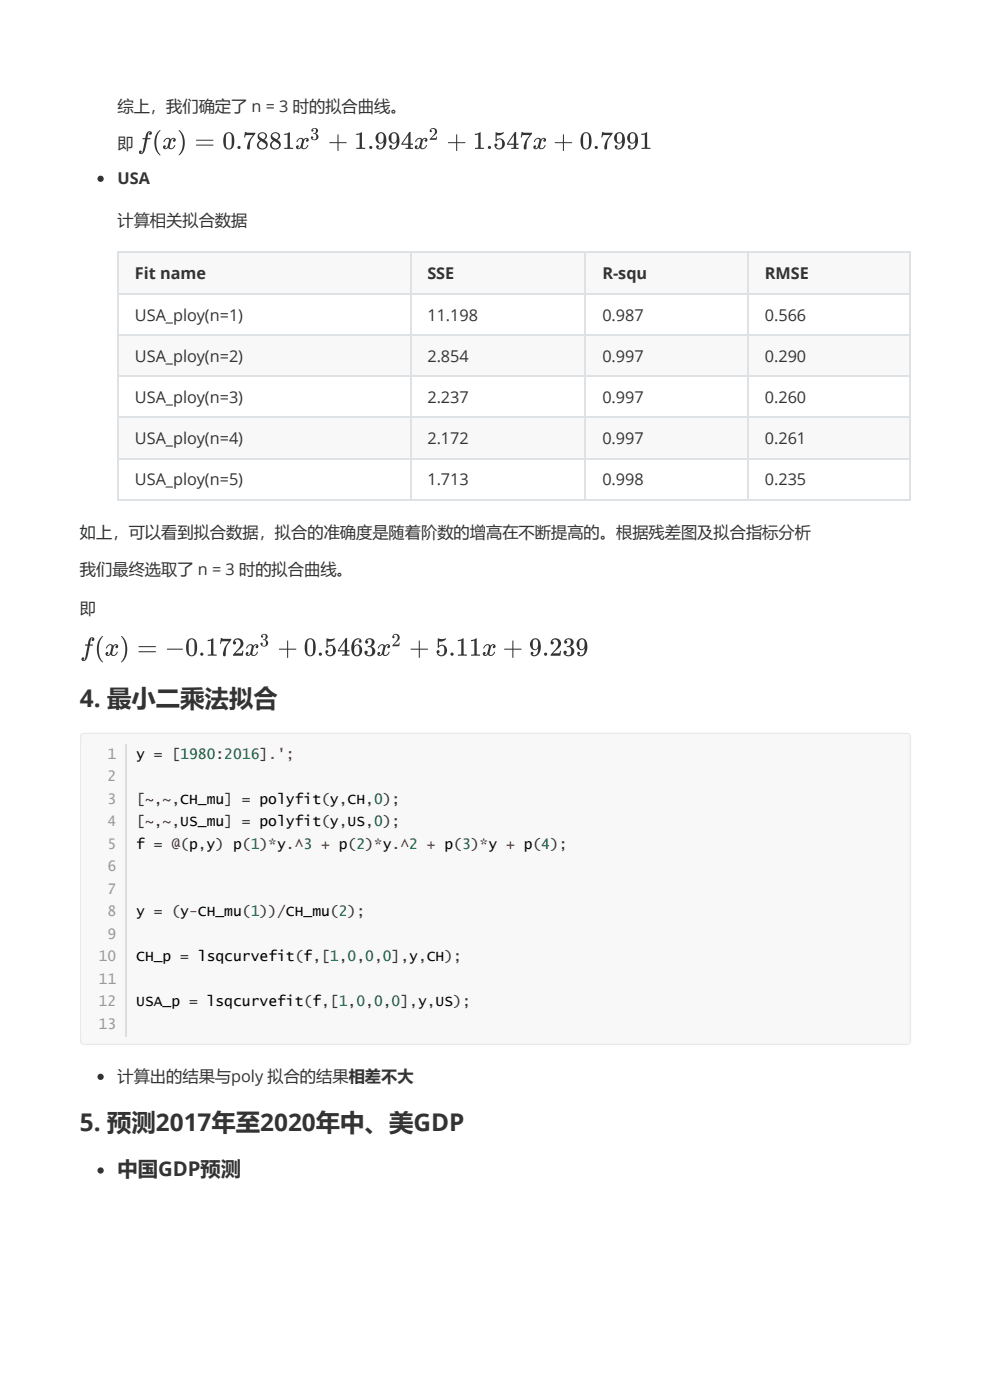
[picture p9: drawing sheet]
<svg xmlns="http://www.w3.org/2000/svg" width="210mm" height="297mm" viewBox="0 0 210 297" stroke-linecap="round" stroke-linejoin="round" font-family="sans-serif">
<g fill="#333">
<path d="M31.2 28a.51 .51 0 0 1 .6-.2 .51 .51 0 0 1 .3 .6l-.2 .1h-.3l.1-.5a.54 .54 0 0 0-.4 .8l-.1 .5h.7l-.1 .2h-.6a5.1 5.1 0 0 1-1 3.1 .4 .4 0 0 1-.7-.1 .4 .4 0 0 1 .5-.5v.2l-.2 .3 .4-.3 .5-2.7h-.5v-.2a.47 .47 0 0 0 .6-.1 .47 .47 0 0 0 .1-.5z"/>
<path d="M33.5 27.9l.5-.3a4.4 4.4 0 0 0 0 5.3 3.4 3.4 0 0 1-1.1-4.1z"/>
<path d="M34.9 29.5l.7-.3 .6 .3a.51 .51 0 0 1 .7-.3 .51 .51 0 0 1 .1 .8h-.2l-.2-.2 .3-.3h-.4a2.78 2.78 0 0 0-.5 1.9 1.08 1.08 0 0 0 1-.6h.1a.87 .87 0 0 1-.6 .7 .87 .87 0 0 1-.9-.2 .5 .5 0 0 1-.7 .3 .5 .5 0 0 1-.2-.8l.4 .1v.1l-.2 .4a.47 .47 0 0 0 .5-.1 .47 .47 0 0 0 .1-.5l.1-.4a.68 .68 0 0 0-.1-1l-.4 .2-.3 .5h-.1z"/>
<path d="M37.8 27.6a3.4 3.4 0 0 1 1 4.2l-.4 .7-.6 .4a4.4 4.4 0 0 0 0-5.3z"/>
<path d="M51.9 28l.6 .1h1.6l-.4 .7a3.4 3.4 0 0 0-.8 2.8 .3 .3 0 0 1-.4 .1 .3 .3 0 0 1-.2-.3 4.3 4.3 0 0 1 1.3-2.8h-1.3a.4 .4 0 0 0-.4 .5h-.2z"/>
<path d="M60.2 28.4l1.2-.4v3.2l.7 .1v.3h-1.9v-.3l.7-.1v-2.7l-.7 .1z"/>
<path d="M63.1 29.5l.6-.3 .6 .3a.51 .51 0 0 1 .8-.3 .51 .51 0 0 1 .1 .8h-.3l-.1-.2 .3-.3h-.5a2.78 2.78 0 0 0-.4 1.9 1.08 1.08 0 0 0 1-.6h.1a.87 .87 0 0 1-.6 .7 .87 .87 0 0 1-.9-.2 .5 .5 0 0 1-.8 .3 .5 .5 0 0 1-.1-.8l.3 .1 .1 .1-.3 .4a.47 .47 0 0 0 .6-.1 .47 .47 0 0 0 .1-.5l.1-.4a.68 .68 0 0 0-.1-1l-.4 .2-.3 .5h-.2z"/>
<path d="M66.1 27.3a.66 .66 0 0 1 1.1 0 .66 .66 0 0 1-.4 1 .74 .74 0 0 1 .7 1 .74 .74 0 0 1-1.1 .4 .43 .43 0 0 1-.5-.3 .43 .43 0 0 1 .2-.5 .24 .24 0 0 1 .2 .2 .24 .24 0 0 1-.2 .3 .56 .56 0 0 0 .9-.2 .56 .56 0 0 0-.5-.8l-.2-.1a.5 .5 0 0 0 .6-.4 .5 .5 0 0 0-.4-.6l-.3 .1a.23 .23 0 0 1 .2 .3 .23 .23 0 0 1-.2 .2 .23 .23 0 0 1-.3-.2z"/>
<path d="M69.8 30.2l1.7-.1 .1-1.6 .1 1.6 1.7 .1-1.7 .1v1.6l-.1 .1-.1-1.7h-1.7z"/>
<path d="M75.4 28.4l1.3-.4v3.2l.7 .1v.3h-1.9v-.3l.7-.1v-2.7l-.8 .1z"/>
<path d="M88.2 29.5l.7-.3 .6 .3a.51 .51 0 0 1 .7-.3 .51 .51 0 0 1 .1 .8h-.2l-.2-.2 .3-.3h-.4a2.78 2.78 0 0 0-.5 1.9 1.08 1.08 0 0 0 1.1-.6 .87 .87 0 0 1-.6 .7 .87 .87 0 0 1-.9-.2 .5 .5 0 0 1-.7 .3 .5 .5 0 0 1-.1-.8l.3 .1v.1l-.2 .4a.47 .47 0 0 0 .5-.1 .47 .47 0 0 0 .1-.5l.1-.4a.68 .68 0 0 0-.1-1l-.4 .2-.3 .5h-.1z"/>
<path d="M91.2 27.3a.83 .83 0 0 1 1.3 .2 .83 .83 0 0 1-.5 1.2l-.6 .6h.9l.1-.4h.2l-.1 .7h-1.5l.7-.9a.79 .79 0 0 0 .4-.7 .79 .79 0 0 0-.5-.7l-.4 .3a.23 .23 0 0 1 .3 .2 .23 .23 0 0 1-.3 .2 .23 .23 0 0 1-.2-.2z"/>
<path d="M94.9 30.2l1.7-.1 .1-1.6 .1 1.6 1.8 .1-1.8 .1v1.6l-.1 .1-.1-1.7h-1.6z"/>
<path d="M100.6 28.4l1.2-.4v3.2l.7 .1v.3h-1.9v-.3l.7-.1v-2.7l-.7 .1z"/>
<path d="M105 28l.8 .2 .9-.2a.99 .99 0 0 1-1.4 .7l-.1 .9a1.12 1.12 0 0 1 1.6 .4 1.12 1.12 0 0 1-.6 1.6 1.12 1.12 0 0 1-1.5-.9 .31 .31 0 0 1 .3-.3 .31 .31 0 0 1 .3 .3 .31 .31 0 0 1-.3 .3 .74 .74 0 0 0 1 .4 .74 .74 0 0 0 .4-1 .69 .69 0 0 0-.4-.8 .69 .69 0 0 0-.9 .3z"/>
<path d="M110.5 28l.6 .1h1.6l-.4 .7a3.4 3.4 0 0 0-.8 2.8 .3 .3 0 0 1-.4 .1 .3 .3 0 0 1-.2-.3 4.3 4.3 0 0 1 1.3-2.8h-1.3a.4 .4 0 0 0-.4 .5h-.2z"/>
<path d="M113.4 29.5l.6-.3 .6 .3a.51 .51 0 0 1 .7-.3 .51 .51 0 0 1 .1 .8h-.2l-.1-.2 .3-.3h-.5a2.78 2.78 0 0 0-.4 1.9 1.08 1.08 0 0 0 1-.6 .87 .87 0 0 1-.5 .7 .87 .87 0 0 1-1-.2 .5 .5 0 0 1-.7 .3 .5 .5 0 0 1-.1-.8l.3 .1 .1 .1-.3 .4a.47 .47 0 0 0 .5-.1 .47 .47 0 0 0 .2-.5l.1-.4a.68 .68 0 0 0-.1-1l-.4 .2-.3 .5h-.2z"/>
<path d="M117.5 30.2l1.7-.1 .1-1.6 .2 1.6 1.7 .1-1.7 .1v1.6l-.2 .1-.1-1.7h-1.6z"/>
<path d="M127.5 28l.6 .1h1.7l-.4 .7a3.4 3.4 0 0 0-.9 2.8 .3 .3 0 0 1-.3 .1 .3 .3 0 0 1-.2-.3 4.3 4.3 0 0 1 1.3-2.8h-1.3a.4 .4 0 0 0-.4 .5h-.2z"/>
<path d="M135.8 28.4l1.3-.4v3.2l.7 .1v.3h-1.9v-.3l.7-.1v-2.7l-.8 .1z"/>
<path d="M41.5 29.7h3.7l-3.6 .1zM41.5 30.7l3.7 .1-3.6 .1z"/>
<path d="M47.8 28.3a1.18 1.18 0 0 1 1.3-.1 1.18 1.18 0 0 1 .5 1.3 1.94 1.94 0 0 1-.7 2.1 1.18 1.18 0 0 1-1.6-1.3l.1-1.3zM48.1 28.4l-.3 1a2.19 2.19 0 0 0 .5 2 .74 .74 0 0 0 .8-.9v-.3a1.87 1.87 0 0 0-.5-2z"/>
<path d="M54.9 28.3a.92 .92 0 0 1 1.2-.2 .92 .92 0 0 1 .2 1.2l-.3 .3a1.1 1.1 0 0 1 .6 1.6 1.1 1.1 0 0 1-1.6 .4 .95 .95 0 0 1-.6-1 .95 .95 0 0 1 .7-.8l-.4-.4-.1-.5v.4v-.6zM55.1 28.4a.57 .57 0 0 0 .3 .9l.4 .2 .1-.1a.67 .67 0 0 0 .2-1l-.4-.2zM55 30.1a.75 .75 0 0 0 .3 1.3 .75 .75 0 0 0 1-.9l-.6-.4a.37 .37 0 0 0-.7 0z"/>
<path d="M57.6 28.3a.92 .92 0 0 1 1.3-.2 .92 .92 0 0 1 .2 1.2l-.4 .3a1.1 1.1 0 0 1 .7 1.6 1.1 1.1 0 0 1-1.7 .4 .95 .95 0 0 1-.5-1 .95 .95 0 0 1 .7-.8l-.4-.4-.2-.5v.4l.1-.6zM57.9 28.4a.57 .57 0 0 0 .3 .9l.3 .2 .2-.1a.67 .67 0 0 0 .1-1l-.3-.2zM57.8 30.1a.75 .75 0 0 0 .2 1.3 .75 .75 0 0 0 1-.9l-.5-.4a.37 .37 0 0 0-.7 0z"/>
<path d="M79.9 28.3a1.14 1.14 0 0 1 1.4-.1 1.14 1.14 0 0 1 .5 1.2 1.63 1.63 0 0 1-1.7 2.2 .4 .4 0 0 1-.4-.4 .4 .4 0 0 1 .5-.4l.1 .3-.2 .3a.84 .84 0 0 0 .9-.1 .84 .84 0 0 0 .2-.9l.1-.4a1.03 1.03 0 0 1-1.3 .2 1.03 1.03 0 0 1-.4-1.2zM80.3 28.4l-.2 .4a1.32 1.32 0 0 0 .4 1.4 1.03 1.03 0 0 0 .7-1.5v-.1a.53 .53 0 0 0-.9-.2z"/>
<path d="M82.7 28.3a1.14 1.14 0 0 1 1.4-.1 1.14 1.14 0 0 1 .5 1.2 1.63 1.63 0 0 1-1.8 2.2 .4 .4 0 0 1-.4-.4 .4 .4 0 0 1 .6-.4v.3l-.2 .3a.84 .84 0 0 0 .9-.1 .84 .84 0 0 0 .3-.9v-.4a1.03 1.03 0 0 1-1.3 .2 1.03 1.03 0 0 1-.4-1.2zM83.1 28.4l-.2 .4a1.32 1.32 0 0 0 .4 1.4 1.03 1.03 0 0 0 .7-1.5v-.1a.53 .53 0 0 0-.9-.2z"/>
<path d="M86.7 28h.3v2.4h.5v.3h-.5v.5l.5 .1v.3h-1.6v-.3l.5-.1v-.5h-1.4v-.3zM86.5 28.7l-1.2 1.7h1.2z"/>
<path d="M109.1 28h.2v2.4h.5v.3h-.5v.5l.5 .1v.3h-1.5v-.3l.5-.1v-.5h-1.4v-.3zM108.8 28.7l-1.2 1.7h1.2z"/>
<path d="M123.4 28.3a1.18 1.18 0 0 1 1.4-.1 1.18 1.18 0 0 1 .5 1.3 1.94 1.94 0 0 1-.7 2.1 1.18 1.18 0 0 1-1.6-1.3v-1.3zM123.7 28.4l-.2 1a2.19 2.19 0 0 0 .4 2 .74 .74 0 0 0 .8-.9v-.3a1.87 1.87 0 0 0-.4-2z"/>
<path d="M130.5 28.3a1.14 1.14 0 0 1 1.3-.1 1.14 1.14 0 0 1 .6 1.2 1.63 1.63 0 0 1-1.8 2.2 .4 .4 0 0 1-.4-.4 .4 .4 0 0 1 .5-.4l.1 .3-.2 .3a.84 .84 0 0 0 .9-.1 .84 .84 0 0 0 .3-.9v-.4a1.03 1.03 0 0 1-1.3 .2 1.03 1.03 0 0 1-.4-1.2zM130.8 28.4l-.1 .4a1.32 1.32 0 0 0 .3 1.4 1.03 1.03 0 0 0 .7-1.5v-.1a.53 .53 0 0 0-.9-.2z"/>
<path d="M133.2 28.3a1.14 1.14 0 0 1 1.4-.1 1.14 1.14 0 0 1 .5 1.2 1.63 1.63 0 0 1-1.7 2.2 .4 .4 0 0 1-.4-.4 .4 .4 0 0 1 .5-.4l.1 .3-.2 .3a.84 .84 0 0 0 .9-.1 .84 .84 0 0 0 .2-.9l.1-.4a1.03 1.03 0 0 1-1.3 .2 1.03 1.03 0 0 1-.4-1.2zM133.6 28.4l-.2 .4a1.32 1.32 0 0 0 .4 1.4 1.03 1.03 0 0 0 .7-1.5v-.1a.53 .53 0 0 0-.9-.2z"/>
<circle cx="50.6" cy="31.3" r=".33"/>
<circle cx="78.5" cy="31.3" r=".33"/>
<circle cx="103.7" cy="31.3" r=".33"/>
<circle cx="126.3" cy="31.3" r=".33"/>
</g>
<g fill="#f8f8f8">
<path d="M24.9 53.4h61.9v8.7h-61.9z"/>
<path d="M86.8 53.4h37.1v8.7h-37.1z"/>
<path d="M123.9 53.4h34.4v8.7h-34.4z"/>
<path d="M158.3 53.4h34.4v8.7h-34.4z"/>
<path d="M24.9 70.8h61.9v8.8h-61.9z"/>
<path d="M86.8 70.8h37.1v8.8h-37.1z"/>
<path d="M123.9 70.8h34.4v8.8h-34.4z"/>
<path d="M158.3 70.8h34.4v8.8h-34.4z"/>
<path d="M24.9 88.3h61.9v8.7h-61.9z"/>
<path d="M86.8 88.3h37.1v8.7h-37.1z"/>
<path d="M123.9 88.3h34.4v8.7h-34.4z"/>
<path d="M158.3 88.3h34.4v8.7h-34.4z"/>
</g>
<path d="M24.9 53.5h168.1M25 53.4v52.6M87 53.4v52.6M124 53.4v52.6M158.4 53.4v52.6M192.8 53.4v52.6M24.9 79.7h168.1M24.9 71h168.1M24.9 62.2h168.1M24.9 97.2h168.1M24.9 88.4h168.1M24.9 105.9h168.1" fill="none" stroke="#dfe2e5" stroke-width=".26"/>
<g fill="#333">
<path d="M19 135.3a.51 .51 0 0 1 .6-.3 .51 .51 0 0 1 .4 .6l-.2 .2h-.3l-.1-.3 .2-.2h-.2l-.3 1.3h.5l.1 .1-.7 .1a5.4 5.4 0 0 1-1 3.2 .41 .41 0 0 1-.7-.1 .41 .41 0 0 1 .5-.5v.2l-.1 .3 .3-.2 .5-2.9h-.5v-.2a.48 .48 0 0 0 .6-.1 .48 .48 0 0 0 .1-.5z"/>
<path d="M21.5 134.9l.3-.1a4.7 4.7 0 0 0 0 5.5 3.4 3.4 0 0 1-1.1-3.9l.4-1z"/>
<path d="M22.7 136.8l.7-.3 .6 .4a.52 .52 0 0 1 .7-.4 .52 .52 0 0 1 .1 .8h-.2l-.1-.2 .2-.3h-.4a3 3 0 0 0-.5 2 1.08 1.08 0 0 0 1.1-.7 .87 .87 0 0 1-.5 .8 .87 .87 0 0 1-1-.2 .51 .51 0 0 1-.7 .3 .51 .51 0 0 1-.1-.8h.1a.29 .29 0 0 1 .2 .3 .29 .29 0 0 1-.2 .2v.1a.47 .47 0 0 0 .5-.1 .47 .47 0 0 0 .2-.5l.1-.4a.73 .73 0 0 0-.1-1.1l-.5 .2-.2 .5h-.2z"/>
<path d="M25.7 134.8a3.6 3.6 0 0 1 .9 4.4l-.3 .7-.6 .5a4.7 4.7 0 0 0 0-5.6z"/>
<path d="M35.4 137.5h3.3v.1v.1h-3.3z"/>
<path d="M44 135.6l1.2-.3v3.3l.7 .1v.3h-1.9v-.3l.7-.1v-2.8l-.7 .1z"/>
<path d="M46.8 135.2l.6 .2h1.6l-.4 .7a3.7 3.7 0 0 0-.8 2.8 .3 .3 0 0 1-.4 .2 .3 .3 0 0 1-.2-.4 4.6 4.6 0 0 1 1.3-2.8h-1.3a.42 .42 0 0 0-.4 .5h-.2z"/>
<path d="M49.6 135.5a1.16 1.16 0 0 1 1.8 .3 1.16 1.16 0 0 1-.5 1.7l-1.1 .9h1.4l.1-.5h.3l-.2 1.1h-2.1l.1-.3 .9-1a1.36 1.36 0 0 0 .2-2.1 .61 .61 0 0 0-.8 .3 .33 .33 0 0 1 .3 .3 .33 .33 0 0 1-.3 .4 .33 .33 0 0 1-.4-.4z"/>
<path d="M52.4 136.8l.7-.3 .6 .4a.52 .52 0 0 1 .7-.4 .52 .52 0 0 1 .1 .8h-.2l-.2-.2 .3-.3h-.4a3 3 0 0 0-.5 2 1.08 1.08 0 0 0 1.1-.7 .87 .87 0 0 1-.6 .8 .87 .87 0 0 1-.9-.2 .51 .51 0 0 1-.7 .3 .51 .51 0 0 1-.1-.8h.1a.29 .29 0 0 1 .2 .3 .29 .29 0 0 1-.3 .2l.1 .1a.47 .47 0 0 0 .5-.1 .47 .47 0 0 0 .1-.5l.1-.4a.73 .73 0 0 0-.1-1.1l-.4 .2-.3 .5h-.1z"/>
<path d="M55.5 134.5a.67 .67 0 0 1 1 .1 .67 .67 0 0 1-.3 1 .76 .76 0 0 1 .6 .9 .76 .76 0 0 1-1.1 .5 .45 .45 0 0 1-.5-.3 .45 .45 0 0 1 .2-.5 .25 .25 0 0 1 .3 .2 .25 .25 0 0 1-.2 .3 .58 .58 0 0 0 .8-.3 .58 .58 0 0 0-.5-.7l-.1-.2a.52 .52 0 0 0 .6-.4 .52 .52 0 0 0-.5-.6l-.3 .2a.26 .26 0 0 1 .2 .3 .26 .26 0 0 1-.3 .1 .26 .26 0 0 1-.1-.4z"/>
<path d="M59.1 137.5h1.7l.1-1.8 .1 1.8 1.8 .1-1.8 .1v1.6l-.1 .1-.1-1.7h-1.6z"/>
<path d="M69.2 135.3a2.24 2.24 0 0 0 1.7 0 1.2 1.2 0 0 1-1.5 .6v1a1.19 1.19 0 0 1 1.6 .3 1.19 1.19 0 0 1-.2 1.6 1.19 1.19 0 0 1-1.6 0 .53 .53 0 0 1-.4-.5 .53 .53 0 0 1 .4-.5 .32 .32 0 0 1 .3 .3 .32 .32 0 0 1-.3 .3 .74 .74 0 0 0 1 .4 .74 .74 0 0 0 .3-1 .69 .69 0 0 0-.3-.9 .69 .69 0 0 0-.9 .4z"/>
<path d="M77.6 135.5a.95 .95 0 0 1 1.5 .1 .95 .95 0 0 1-.5 1.4 1.04 1.04 0 0 1 .9 1.2 1.04 1.04 0 0 1-1.2 .9 .77 .77 0 0 1-.9-.3 .77 .77 0 0 1 0-.9 .36 .36 0 0 1 .5 .3 .36 .36 0 0 1-.3 .4 .72 .72 0 0 0 .9 .2 .72 .72 0 0 0 .3-.9 .94 .94 0 0 0-.9-.9 .82 .82 0 0 0 .8-.6 .82 .82 0 0 0-.4-.9l-.6 .2a.36 .36 0 0 1 .3 .5 .36 .36 0 0 1-.5 .2 .36 .36 0 0 1-.1-.5z"/>
<path d="M80.3 136.8l.7-.3 .6 .4a.52 .52 0 0 1 .7-.4 .52 .52 0 0 1 .1 .8h-.2l-.2-.2 .3-.3h-.4a3 3 0 0 0-.5 2 1.08 1.08 0 0 0 1-.7h.1a.87 .87 0 0 1-.6 .8 .87 .87 0 0 1-.9-.2 .51 .51 0 0 1-.8 .3 .51 .51 0 0 1-.1-.8h.2a.29 .29 0 0 1 .2 .3 .29 .29 0 0 1-.3 .2l.1 .1a.47 .47 0 0 0 .5-.1 .47 .47 0 0 0 .1-.5l.1-.4a.73 .73 0 0 0-.1-1.1l-.4 .2-.3 .5h-.1z"/>
<path d="M83.3 134.5a.85 .85 0 0 1 1.3 .3 .85 .85 0 0 1-.5 1.2l-.6 .6h.9l.1-.4h.2l-.1 .7h-1.5l.7-.9a.84 .84 0 0 0-.1-1.5l-.4 .3a.24 .24 0 0 1 .3 .2 .24 .24 0 0 1-.3 .3 .24 .24 0 0 1-.2-.3z"/>
<path d="M87 137.5h1.7l.1-1.8 .1 1.8 1.8 .1-1.8 .1v1.6l-.1 .1-.1-1.7h-1.7z"/>
<path d="M92.7 135.3h.1a2.24 2.24 0 0 0 1.7 0 1.2 1.2 0 0 1-1.5 .6v1a1.19 1.19 0 0 1 1.5 .3 1.19 1.19 0 0 1-.1 1.6 1.19 1.19 0 0 1-1.6 0 .53 .53 0 0 1-.4-.5 .53 .53 0 0 1 .4-.5 .32 .32 0 0 1 .3 .3 .32 .32 0 0 1-.3 .3 .74 .74 0 0 0 .9 .4 .74 .74 0 0 0 .4-1 .69 .69 0 0 0-.4-.9 .69 .69 0 0 0-.9 .4z"/>
<path d="M97 135.6l1.2-.3v3.3l.7 .1v.3h-1.9v-.3l.7-.1v-2.8l-.7 .1z"/>
<path d="M99.8 135.6l1.2-.3v3.3l.7 .1v.3h-1.9v-.3l.7-.1v-2.8l-.7 .1z"/>
<path d="M102.7 136.8l.6-.3 .6 .4a.52 .52 0 0 1 .8-.4 .52 .52 0 0 1 0 .8h-.2l-.1-.2 .2-.3h-.4a3 3 0 0 0-.4 2 1.08 1.08 0 0 0 1-.7 .87 .87 0 0 1-.5 .8 .87 .87 0 0 1-1-.2 .51 .51 0 0 1-.7 .3 .51 .51 0 0 1-.1-.8h.1a.29 .29 0 0 1 .2 .3 .29 .29 0 0 1-.2 .2v.1a.47 .47 0 0 0 .5-.1 .47 .47 0 0 0 .2-.5l.1-.4a.73 .73 0 0 0-.1-1.1l-.4 .2-.3 .5h-.2z"/>
<path d="M106.8 137.5h1.7l.1-1.8 .1 1.8 1.8 .1-1.8 .1v1.6l-.1 .1-.1-1.7h-1.6z"/>
<path d="M116.9 135.5a1.16 1.16 0 0 1 1.8 .3 1.16 1.16 0 0 1-.5 1.7l-1.1 .9h1.4l.1-.5h.2l-.1 1.1h-2.1l.1-.3 .8-1a1.36 1.36 0 0 0 .2-2.1 .61 .61 0 0 0-.7 .3 .33 .33 0 0 1 .3 .3 .33 .33 0 0 1-.4 .4 .33 .33 0 0 1-.3-.4z"/>
<path d="M119.8 135.5a.95 .95 0 0 1 1.5 .1 .95 .95 0 0 1-.5 1.4 1.04 1.04 0 0 1 .9 1.2 1.04 1.04 0 0 1-1.3 .9 .77 .77 0 0 1-.8-.3 .77 .77 0 0 1 0-.9 .36 .36 0 0 1 .4 .3 .36 .36 0 0 1-.3 .4 .72 .72 0 0 0 1 .2 .72 .72 0 0 0 .3-.9 .94 .94 0 0 0-1-.9 .82 .82 0 0 0 .9-.6 .82 .82 0 0 0-.5-.9l-.6 .2a.36 .36 0 0 1 .3 .5 .36 .36 0 0 1-.5 .2 .36 .36 0 0 1-.1-.5z"/>
<path d="M29.4 137l3.5-.1 .1 .1-3.6 .1zM29.4 138h3.6v.1l-.1 .1h-3.5z"/>
<path d="M39.9 135.5a1.19 1.19 0 0 1 1.4 0 1.19 1.19 0 0 1 .4 1.3 2.06 2.06 0 0 1-.7 2.2 1.19 1.19 0 0 1-1.2-.2 1.19 1.19 0 0 1-.4-1.2l.1-1.3zM40.2 135.6l-.2 1.1a2.35 2.35 0 0 0 .4 2.1 .76 .76 0 0 0 .8-1v-.7a1.48 1.48 0 0 0-.5-1.6z"/>
<path d="M65 135.5a1.19 1.19 0 0 1 1.4 0 1.19 1.19 0 0 1 .5 1.3 2.06 2.06 0 0 1-.8 2.2 1.19 1.19 0 0 1-1.2-.2 1.19 1.19 0 0 1-.4-1.2l.1-1.3zM65.3 135.6l-.2 1.1a2.35 2.35 0 0 0 .4 2.1 .76 .76 0 0 0 .8-1v-.7a1.48 1.48 0 0 0-.5-1.6z"/>
<path d="M73.3 135.2h.2v2.6h.5v.2h-.5v.6l.5 .1v.3h-1.5v-.3l.5-.1v-.6h-1.4v-.2zM73 135.9l-1.2 1.9h1.2z"/>
<path d="M75.1 135.6a.79 .79 0 0 1 .9-.4 .79 .79 0 0 1 .6 .8 .3 .3 0 0 1-.6 .1 .3 .3 0 0 1 .2-.5 1 1 0 0 0-1 .3 1 1 0 0 0-.2 1.1 1.01 1.01 0 0 1 1.3-.2 1.01 1.01 0 0 1 .4 1.2 1.14 1.14 0 0 1-1.3 1.1 1.14 1.14 0 0 1-1-1.3l.1-1.4zM75.3 136.9a1.52 1.52 0 0 0 .1 1.9 .7 .7 0 0 0 .7-.3 .7 .7 0 0 0 0-.7 .66 .66 0 0 0 0-.8 .66 .66 0 0 0-.8-.1z"/>
<path d="M112.6 135.6a1.08 1.08 0 0 1 1.3-.2 1.08 1.08 0 0 1 .6 1 1.95 1.95 0 0 1-1.3 2.7 .54 .54 0 0 1-.7-.3 .54 .54 0 0 1 .2-.7 .3 .3 0 0 1 .3 .3 .3 .3 0 0 1-.2 .3v.1a.84 .84 0 0 0 .9-.2 .84 .84 0 0 0 .3-.8v-.4a1 1 0 0 1-1.2 .2 1 1 0 0 1-.5-1.1zM113 135.6l-.1 .5a1.41 1.41 0 0 0 .3 1.5 .86 .86 0 0 0 .8-1.3l-.1-.4a.52 .52 0 0 0-.9-.3z"/>
<path d="M122.5 135.6a1.08 1.08 0 0 1 1.2-.2 1.08 1.08 0 0 1 .7 1 1.95 1.95 0 0 1-1.4 2.7 .54 .54 0 0 1-.6-.3 .54 .54 0 0 1 .2-.7 .3 .3 0 0 1 .2 .3 .3 .3 0 0 1-.2 .3v.1a.84 .84 0 0 0 1-.2 .84 .84 0 0 0 .2-.8v-.4a1 1 0 0 1-1.2 .2 1 1 0 0 1-.5-1.1zM122.9 135.6l-.2 .5a1.41 1.41 0 0 0 .4 1.5 .86 .86 0 0 0 .7-1.3v-.4a.52 .52 0 0 0-.9-.3z"/>
<circle cx="21.3" cy="37.9" r=".66"/>
<circle cx="42.7" cy="138.6" r=".34"/>
<circle cx="67.9" cy="138.6" r=".34"/>
<circle cx="95.7" cy="138.6" r=".34"/>
<circle cx="115.6" cy="138.6" r=".34"/>
</g>
<path d="M17.3 155.6l.4-.2h174.6l.4 .3 .1 .4v64.7l-.3 .4-.3 .1h-174.6l-.4-.3-.1-.3v-64.6z" fill="#f8f8f8"/>
<path d="M17.3 155.6l.4-.2h174.6l.4 .3 .1 .4v64.7l-.3 .4-.3 .1h-174.6l-.4-.3-.1-.3v-64.6z" fill="none" stroke="#e7eaed" stroke-width=".26"/>
<path d="M17.2 157.7h174.4v61.9h-174.4z" fill="#f8f8f8"/>
<g fill="#333">
<circle cx="21.3" cy="228.2" r=".66"/>
<circle cx="21.3" cy="248.1" r=".66"/>
</g>
<g fill="#f8f8f8">
<path d="M17.2 157.7h174.4v61.9h-174.4z"/>
<path d="M17.2 157.7h9.5v62h-9.5z"/>
</g>
<path d="M26.6 157.7v62" fill="none" stroke="#ddd" stroke-width=".26"/>
<g font-size="5.2" fill="#333">
<text x="16.9" y="149.7">4. 最小二乘法拟合</text>
<text x="16.9" y="239.7">5. 预测2017年至2020年中、美GDP</text>
</g>
<text font-size="4.3" fill="#333" x="24.9" y="249.2">中国GDP预测</text>
<g font-size="3.4" fill="#333">
<text x="24.9" y="23.7">综上，我们确定了 n = 3 时的拟合曲线。</text>
<text x="24.9" y="31.7">即</text>
<text x="24.9" y="39.1">USA</text>
<text x="24.9" y="47.8">计算相关拟合数据</text>
<text x="28.6" y="59.2">Fit name</text>
<text x="90.5" y="59.2">SSE</text>
<text x="127.6" y="59.2">R-squ</text>
<text x="162" y="59.2">RMSE</text>
<text x="28.6" y="67.9">USA_ploy(n=1)</text>
<text x="90.5" y="67.9">11.198</text>
<text x="127.6" y="67.9">0.987</text>
<text x="162" y="67.9">0.566</text>
<text x="28.6" y="76.7">USA_ploy(n=2)</text>
<text x="90.5" y="76.7">2.854</text>
<text x="127.6" y="76.7">0.997</text>
<text x="162" y="76.7">0.290</text>
<text x="28.6" y="85.4">USA_ploy(n=3)</text>
<text x="90.5" y="85.4">2.237</text>
<text x="127.6" y="85.4">0.997</text>
<text x="162" y="85.4">0.260</text>
<text x="28.6" y="94.1">USA_ploy(n=4)</text>
<text x="90.5" y="94.1">2.172</text>
<text x="127.6" y="94.1">0.997</text>
<text x="162" y="94.1">0.261</text>
<text x="28.6" y="102.9">USA_ploy(n=5)</text>
<text x="90.5" y="102.9">1.713</text>
<text x="127.6" y="102.9">0.998</text>
<text x="162" y="102.9">0.235</text>
<text x="16.9" y="114">如上，可以看到拟合数据，拟合的准确度是随着阶数的增高在不断提高的。根据残差图及拟合指标分析</text>
<text x="16.9" y="121.9">我们最终选取了 n = 3 时的拟合曲线。</text>
<text x="16.9" y="130.1">即</text>
<text x="24.9" y="229.4">计算出的结果与poly 拟合的结果相差不大</text>
</g>
<g font-size="3.1" fill="#999">
<text x="22.8" y="160.8">1</text>
<text x="22.8" y="165.6">2</text>
<text x="22.8" y="170.4">3</text>
<text x="22.8" y="175.1">4</text>
<text x="22.8" y="179.9">5</text>
<text x="22.8" y="184.7">6</text>
<text x="22.8" y="189.4">7</text>
<text x="22.8" y="194.2">8</text>
<text x="20.9" y="203.7">10</text>
<text x="22.8" y="199">9</text>
<text x="20.9" y="208.5">11</text>
<text x="20.9" y="213.2">12</text>
<text x="20.9" y="218">13</text>
</g>
<g font-size="3.1">
<text x="28.9" y="160.8">y = [1980:2016].';</text>
<text x="28.9" y="179.9">f = @(p,y) p(1)*y.^3 + p(2)*y.^2 + p(3)*y + p(4);</text>
<text x="28.9" y="194.2">y = (y-CH_mu(1))/CH_mu(2);</text>
<text x="28.9" y="203.7">CH_p = lsqcurvefit(f,[1,0,0,0],y,CH);</text>
<text x="28.9" y="213.2">USA_p = lsqcurvefit(f,[1,0,0,0],y,US);</text>
</g>
<g font-size="3.1" fill="#333">
<text x="28.9" y="170.4">[~,~,CH_mu] = polyfit(y,CH,0);</text>
<text x="28.9" y="175.1">[~,~,US_mu] = polyfit(y,US,0);</text>
</g>
</svg>
